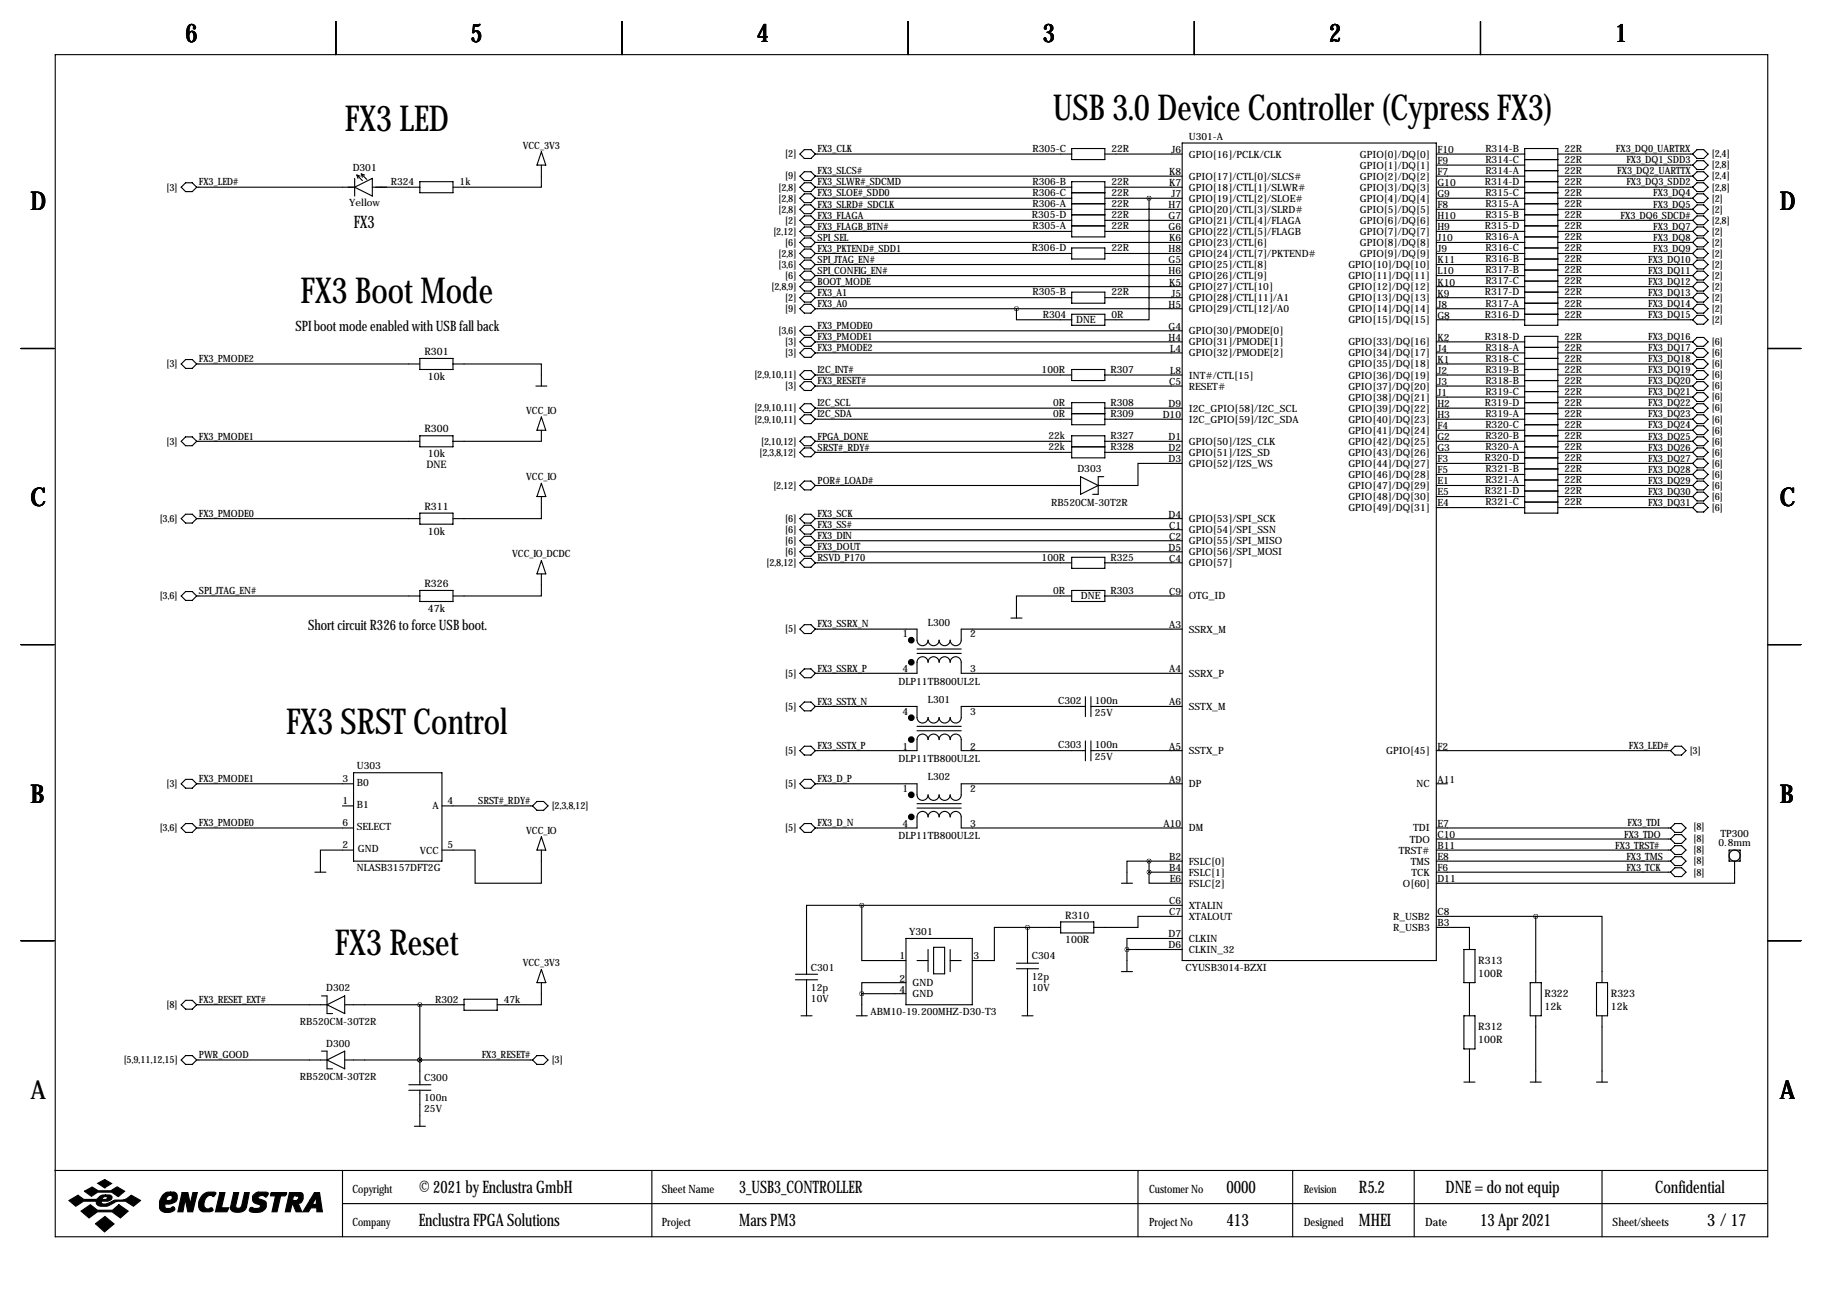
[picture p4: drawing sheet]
<svg xmlns="http://www.w3.org/2000/svg" width="419mm" height="297mm" viewBox="0 0 419 297" stroke-linecap="round" stroke-linejoin="round" font-family="sans-serif">
<g fill="none" stroke="#000" stroke-width=".25">
<path d="M12.7 12.6h393.7v271.7h-393.7zM77.2 4.9v7.7M143 4.9v7.7M208.8 4.9v7.7M274.6 4.9v7.7M340.4 4.9v7.7M83.1 40l1.2 1.3M83.1 40l.7 .2M83.1 40l.2 .8M124.5 38v5h-20.4M124.5 34.9l1 3.1h-2.1zM184.9 34.4h1.5l1.1 1-1.1 1h-1.5l-1-1z"/>
<path d="M184.9 39.5h1.5l1.1 1-1.1 1h-1.5l-1-1zM187.5 35.4h58.9M246.4 34.1h7.6v2.6h-7.6zM254 35.4h17.8M271.8 32.9h58.4v187.9h-58.4zM330.2 35.4h20.3M330.2 38h20.3M350.5 34.1h7.6v40.7h-7.6zM350.5 36.7h7.6M350.5 39.2h7.6M358.1 35.4h31M358.1 38h31"/>
<path d="M389.1 35.4l1-1h1.6l1 1-1 1h-1.6zM390.1 36.9h1.6l1 1.1-1 1h-1.6l-1-1zM390.1 39.5h1.6l1 1-1 1h-1.6l-1-1zM42.7 42h1.5l1 1-1 1.1h-1.5l-1-1.1zM45.2 43h36.3M81.5 43l4.1-2v4.1zM81.5 41v4.1M82 40.2l.3 .8M82 40.2l1.3 1.3M82 40.2l.8 .3M85.6 43h10.9M96.5 41.8h7.6v2.5h-7.6z"/>
<path d="M184.9 42h1.5l1.1 1-1.1 1.1h-1.5l-1-1.1zM184.9 44.6h1.5l1.1 1-1.1 1h-1.5l-1-1zM184.9 47.1h1.5l1.1 1-1.1 1h-1.5l-1-1zM184.9 49.6h1.5l1.1 1.1-1.1 1h-1.5l-1-1zM184.9 52.2h1.5l1.1 1-1.1 1h-1.5l-1-1zM184.9 57.3h1.5l1.1 1-1.1 1h-1.5l-1-1zM184.9 54.7h1.5l1.1 1-1.1 1.1h-1.5l-1-1.1zM184.9 59.8h1.5l1.1 1-1.1 1h-1.5l-1-1zM187.5 40.5h84.3M187.5 43h58.9M187.5 45.6h58.9M187.5 48.1h58.9"/>
<path d="M187.5 50.7h58.9M187.5 53.2h58.9M187.5 55.7h84.3M187.5 58.3h58.9M246.4 41.8h7.6v12.7h-7.6zM246.4 57h7.6v2.5h-7.6zM246.4 44.3h7.6M246.4 51.9h7.6M246.4 46.8h7.6M246.4 49.4h7.6M254 43h17.8M254 45.6h17.8"/>
<path d="M254 48.1h17.8M254 50.7h17.8M254 53.2h17.8M254 58.3h17.8M264.2 45.6v27.9h-10.2M330.2 40.5h20.3M330.2 43h20.3M330.2 45.6h20.3M330.2 48.1h20.3M330.2 50.7h20.3M330.2 53.2h20.3M330.2 55.7h20.3"/>
<path d="M330.2 58.3h20.3M350.5 41.8h7.6M350.5 44.3h7.6M350.5 54.5h7.6M350.5 57h7.6M350.5 59.5h7.6M350.5 51.9h7.6M350.5 46.8h7.6M350.5 49.4h7.6M358.1 40.5h31M358.1 43h31M358.1 45.6h31"/>
<path d="M358.1 48.1h31M358.1 50.7h31M358.1 53.2h31M358.1 55.7h31M358.1 58.3h31M389.1 43l1-1h1.6l1 1-1 1.1h-1.6zM389.1 45.6l1-1h1.6l1 1-1 1h-1.6zM389.1 48.1l1-1h1.6l1 1-1 1h-1.6zM389.1 50.7l1-1.1h1.6l1 1.1-1 1h-1.6zM389.1 53.2l1-1h1.6l1 1-1 1h-1.6zM389.1 58.3l1-1h1.6l1 1-1 1h-1.6zM390.1 54.7h1.6l1 1-1 1.1h-1.6l-1-1.1z"/>
<path d="M390.1 59.8h1.6l1 1-1 1h-1.6l-1-1zM184.9 62.3h1.5l1.1 1.1-1.1 1h-1.5l-1-1zM184.9 64.9h1.5l1.1 1-1.1 1h-1.5l-1-1zM184.9 67.4h1.5l1.1 1-1.1 1.1h-1.5l-1-1.1zM184.9 70h1.5l1.1 1-1.1 1h-1.5l-1-1zM184.9 77.6h1.5l1.1 1-1.1 1h-1.5l-1-1zM184.9 75h1.5l1.1 1.1-1.1 1h-1.5l-1-1zM187.5 60.8h84.3M187.5 63.4h84.3M187.5 65.9h84.3M187.5 68.4h58.9M187.5 71h84.3"/>
<path d="M187.5 76.1h84.3M187.5 78.6h84.3M233.7 71v2.5h12.7M246.4 67.2h7.6v2.5h-7.6zM246.4 72.2h7.6v2.6h-7.6zM254 68.4h17.8M330.2 60.8h20.3M330.2 63.4h20.3M330.2 65.9h20.3M330.2 68.4h20.3M330.2 71h20.3M330.2 78.6h20.3"/>
<path d="M330.2 73.5h20.3M350.5 72.2h7.6M350.5 77.3h7.6v40.7h-7.6zM350.5 79.9h7.6M350.5 62.1h7.6M350.5 69.7h7.6M350.5 64.6h7.6M350.5 67.2h7.6M358.1 60.8h31M358.1 63.4h31M358.1 65.9h31M358.1 68.4h31"/>
<path d="M358.1 71h31M358.1 78.6h31M358.1 73.5h31M389.1 78.6l1-1h1.6l1 1-1 1h-1.6zM390.1 62.3h1.6l1 1.1-1 1h-1.6l-1-1zM390.1 64.9h1.6l1 1-1 1h-1.6l-1-1zM390.1 67.4h1.6l1 1-1 1.1h-1.6l-1-1.1zM390.1 70h1.6l1 1-1 1h-1.6l-1-1zM390.1 72.5h1.6l1 1-1 1h-1.6l-1-1zM4.8 80.1h7.6M42.7 82.7h1.5l1 1-1 1h-1.5l-1-1zM45.2 83.7h51.3"/>
<path d="M96.5 82.4h7.6v2.5h-7.6zM104.1 83.7h20.4v5.1M123.2 88.8h2.5M124.5 98.9v2.6h-20.4M124.5 95.9l1 3h-2.1zM184.9 80.1h1.5l1.1 1-1.1 1.1h-1.5l-1-1.1zM184.9 92.8h1.5l1.1 1-1.1 1.1h-1.5l-1-1.1zM184.9 95.4h1.5l1.1 1-1.1 1h-1.5l-1-1zM184.9 85.2h1.5l1.1 1-1.1 1h-1.5l-1-1zM184.9 87.7h1.5l1.1 1.1-1.1 1h-1.5l-1-1zM187.5 81.1h84.3M187.5 86.2h58.9"/>
<path d="M187.5 88.8h84.3M187.5 93.8h58.9M187.5 96.4h58.9M246.4 84.9h7.6v2.6h-7.6zM246.4 92.6h7.6v5h-7.6zM246.4 95.1h7.6M254 86.2h17.8M254 93.8h17.8M254 96.4h17.8M330.2 81.1h20.3M330.2 86.2h20.3M330.2 88.8h20.3"/>
<path d="M330.2 93.8h20.3M330.2 96.4h20.3M330.2 83.7h20.3M330.2 91.3h20.3M330.2 98.9h20.3M350.5 92.6h7.6M350.5 95.1h7.6M350.5 97.6h7.6M350.5 84.9h7.6M350.5 87.5h7.6M350.5 82.4h7.6M350.5 90h7.6"/>
<path d="M358.1 81.1h31M358.1 86.2h31M358.1 88.8h31M358.1 93.8h31M358.1 96.4h31M358.1 83.7h31M358.1 91.3h31M358.1 98.9h31M389.1 81.1l1-1h1.6l1 1-1 1.1h-1.6zM389.1 93.8l1-1h1.6l1 1-1 1.1h-1.6zM389.1 96.4l1-1h1.6l1 1-1 1h-1.6zM389.1 86.2l1-1h1.6l1 1-1 1h-1.6z"/>
<path d="M389.1 83.7l1-1h1.6l1 1-1 1h-1.6zM390.1 87.7h1.6l1 1.1-1 1h-1.6l-1-1zM390.1 90.3h1.6l1 1-1 1h-1.6l-1-1zM390.1 97.9h1.6l1 1-1 1h-1.6l-1-1zM406.4 80.1h7.6M42.7 118.2h1.5l1 1-1 1.1h-1.5l-1-1.1zM42.7 100.4h1.5l1 1.1-1 1h-1.5l-1-1zM45.2 101.5h51.3M45.2 119.2h51.3M96.5 100.2h7.6v2.5h-7.6zM96.5 118h7.6v2.5h-7.6zM124.5 114.2v5h-20.4"/>
<path d="M124.5 111.1l1 3.1h-2.1zM184.9 118.2h1.5l1.1 1-1.1 1.1h-1.5l-1-1.1zM184.9 100.4h1.5l1.1 1.1-1.1 1h-1.5l-1-1zM184.9 103h1.5l1.1 1-1.1 1h-1.5l-1-1zM184.9 110.6h1.5l1.1 1-1.1 1h-1.5l-1-1zM187.5 101.5h58.9M187.5 104h58.9M187.5 119.2h84.3M187.5 111.6h60.9M246.4 100.2h7.6v5.1h-7.6zM246.4 102.7h7.6M248.4 109.6l4.1 2-4.1 2.1z"/>
<path d="M253.7 109.6h-1.2v4.1h-1.3M254 101.5h17.8M254 104h17.8M271.8 106.5h-10.2v5.1h-9.1M330.2 101.5h20.3M330.2 104h20.3M330.2 106.5h20.3M330.2 109.1h20.3M330.2 111.6h20.3M330.2 114.2h20.3M330.2 116.7h20.3M350.5 100.2h7.6"/>
<path d="M350.5 102.7h7.6M350.5 105.3h7.6M350.5 107.8h7.6M350.5 110.3h7.6M350.5 112.9h7.6M350.5 115.4h7.6M358.1 101.5h31M358.1 104h31M358.1 106.5h31M358.1 109.1h31M358.1 111.6h31M358.1 114.2h31"/>
<path d="M358.1 116.7h31M389.1 101.5l1-1.1h1.6l1 1.1-1 1h-1.6zM390.1 103h1.6l1 1-1 1h-1.6l-1-1zM390.1 105.5h1.6l1 1-1 1.1h-1.6l-1-1.1zM390.1 108.1h1.6l1 1-1 1h-1.6l-1-1zM390.1 110.6h1.6l1 1-1 1h-1.6l-1-1zM390.1 113.1h1.6l1 1.1-1 1h-1.6l-1-1zM390.1 115.7h1.6l1 1-1 1h-1.6l-1-1zM42.7 136h1.5l1 1-1 1h-1.5l-1-1zM45.2 137h51.3M96.5 135.7h7.6v2.6h-7.6zM124.5 131.9v5.1h-20.4"/>
<path d="M124.5 128.9l1 3h-2.1zM184.9 125.8h1.5l1.1 1.1-1.1 1h-1.5l-1-1zM184.9 123.3h1.5l1.1 1-1.1 1h-1.5l-1-1zM184.9 120.8h1.5l1.1 1-1.1 1h-1.5l-1-1zM184.9 128.4h1.5l1.1 1-1.1 1h-1.5l-1-1zM187.5 121.8h84.3M187.5 124.3h84.3M187.5 126.9h84.3M187.5 129.4h58.9M246.4 137h-12.7v5.1M246.4 128.1h7.6v2.6h-7.6zM246.4 135.7h7.6v2.6h-7.6z"/>
<path d="M254 129.4h17.8M254 137h17.8M4.8 148.2h7.6M184.9 143.6h1.5l1.1 1-1.1 1.1h-1.5l-1-1.1zM184.9 153.8h1.5l1.1 1-1.1 1h-1.5l-1-1zM187.5 144.6h23.3v2.6a1.27 1.27 0 0 0 1.3 1.2 1.27 1.27 0 0 0 1.3-1.2 1.27 1.27 0 0 0 1.2 1.2 1.27 1.27 0 0 0 1.3-1.2 1.27 1.27 0 0 0 1.3 1.2 1.27 1.27 0 0 0 1.2-1.2 1.27 1.27 0 0 0 1.3 1.2 1.27 1.27 0 0 0 1.3-1.2v-2.6h50.8M187.5 154.8h23.3v-2.5a1.27 1.27 0 0 1 1.3-1.3 1.27 1.27 0 0 1 1.3 1.3 1.27 1.27 0 0 1 1.2-1.3 1.27 1.27 0 0 1 1.3 1.3 1.27 1.27 0 0 1 1.3-1.3 1.27 1.27 0 0 1 1.2 1.3 1.27 1.27 0 0 1 1.3-1.3 1.27 1.27 0 0 1 1.3 1.3v2.5h50.8M210.8 150.2h10.2M210.8 149.2h10.2M232.4 142.1h2.5M406.4 148.2h7.6M81.3 177.7h20.3v20.3h-20.3z"/>
<path d="M184.9 179.2h1.5l1.1 1-1.1 1h-1.5l-1-1zM184.9 161.4h1.5l1.1 1-1.1 1h-1.5l-1-1zM184.9 171.6h1.5l1.1 1-1.1 1h-1.5l-1-1zM187.5 162.4h23.3v2.6a1.27 1.27 0 0 0 1.3 1.2 1.27 1.27 0 0 0 1.3-1.2 1.27 1.27 0 0 0 1.2 1.2 1.27 1.27 0 0 0 1.3-1.2 1.27 1.27 0 0 0 1.3 1.2 1.27 1.27 0 0 0 1.2-1.2 1.27 1.27 0 0 0 1.3 1.2 1.27 1.27 0 0 0 1.3-1.2v-2.6h28.5M187.5 172.6h23.3v-2.6a1.27 1.27 0 0 1 1.3-1.2 1.27 1.27 0 0 1 1.3 1.2 1.27 1.27 0 0 1 1.2-1.2 1.27 1.27 0 0 1 1.3 1.2 1.27 1.27 0 0 1 1.3-1.2 1.27 1.27 0 0 1 1.2 1.2 1.27 1.27 0 0 1 1.3-1.2 1.27 1.27 0 0 1 1.3 1.2v2.6h28.5M210.8 168h10.2M210.8 167h10.2M249.5 160.2v4.6M249.5 170.3v4.6M250.8 162.4h21M250.8 172.6h21M250.8 160.2v4.6"/>
<path d="M250.8 170.3v4.6M330.2 172.6h53.8M384 172.6l1.1-1h1.5l1 1-1 1h-1.5zM41.7 180.2l1-1h1.5l1 1-1 1h-1.5zM42.7 189.3h1.5l1 1.1-1 1h-1.5l-1-1zM45.2 180.2h36.1M45.2 190.4h36.1M78.7 185.3h2.6M81.3 195.4h-7.6v5.1M101.6 195.4h7.6v7.7h15.3v-7.7M101.6 185.3h20.8M123.4 184.3h1.6l1 1-1 1h-1.6l-1-1z"/>
<path d="M124.5 192.4l1 3h-2.1zM184.9 189.3h1.5l1.1 1.1-1.1 1h-1.5l-1-1zM187.5 180.2h23.3v2.5a1.27 1.27 0 0 0 1.3 1.3 1.27 1.27 0 0 0 1.3-1.3 1.27 1.27 0 0 0 1.2 1.3 1.27 1.27 0 0 0 1.3-1.3 1.27 1.27 0 0 0 1.3 1.3 1.27 1.27 0 0 0 1.2-1.3 1.27 1.27 0 0 0 1.3 1.3 1.27 1.27 0 0 0 1.3-1.3v-2.5h50.8M187.5 190.4h23.3v-2.6a1.27 1.27 0 0 1 1.3-1.3 1.27 1.27 0 0 1 1.3 1.3 1.27 1.27 0 0 1 1.2-1.3 1.27 1.27 0 0 1 1.3 1.3 1.27 1.27 0 0 1 1.3-1.3 1.27 1.27 0 0 1 1.2 1.3 1.27 1.27 0 0 1 1.3-1.3 1.27 1.27 0 0 1 1.3 1.3v2.6h50.8M210.8 185.8h10.2M210.8 184.8h10.2M264.2 198h-5.1v5.1M264.2 198h7.6M264.2 198v2.5M330.2 180.2h2.5M330.2 190.4h53.8M330.2 198h53.8"/>
<path d="M330.2 192.9h53.8M330.2 195.4h53.8M384 192.9l1.1-1h1.5l1 1-1 1h-1.5zM385.1 189.3h1.5l1 1.1-1 1h-1.5l-1.1-1zM385.1 194.4h1.5l1 1-1 1.1h-1.5l-1.1-1.1zM385.1 197h1.5l1 1-1 1h-1.5l-1.1-1zM385.1 199.5h1.5l1 1-1 1h-1.5l-1.1-1zM397.5 195.4h2.5v2.6h-2.5zM398.8 198v5.1h-68.6M4.8 216.3h7.6M72.4 200.5h2.5M198.1 208.1h-12.7v15.9"/>
<path d="M198.1 208.1v12.7h10.2M198.1 208.1h73.7M208.3 215.8h15.2v15.2h-15.2zM213.4 218.3v5.1M214.6 217.8h2.6v6.1h-2.6zM218.4 218.3v5.1M236.2 213.2h-7.6v7.6h-5.1M236.2 213.2h7.6M236.2 213.2v8.2M243.8 211.9h7.7v2.6h-7.7zM257.8 203.1h2.5M259.1 218.3h12.7"/>
<path d="M259.1 218.3v5.1M264.2 200.5v2.6h7.6M264.2 200.5h7.6M271.8 215.8h-12.7v2.5M271.8 210.7h-10.2v2.5h-10.1M330.2 213.2h7.6v5.1M330.2 200.5h53.8M330.2 210.7h22.9M336.5 218.3h2.6v7.6h-2.6zM353.1 210.7h15.2v15.2M353.1 210.7v15.2M406.4 216.3h7.6"/>
<path d="M42.7 230h1.5l1 1-1 1h-1.5l-1-1zM45.2 231h30M73.9 229h1.3v4h1.3M75.2 231l4-2v4zM79.2 231h27.5M96.5 231v18.4M106.7 229.7h7.6v2.6h-7.6zM124.5 225.9v5.1h-10.2M124.5 222.9l1 3h-2.1zM182.9 224h5.1M182.9 225.3h5.1M184.1 233.5h2.6"/>
<path d="M185.4 225.3v8.2M196.8 233.5h2.6M198.1 228.5h10.2M198.1 228.5v5M208.3 225.9h-10.2v2.6M210.8 220.8h2.6M218.4 220.8h2.6M233.7 221.4h5.1M233.7 222.7h5.1M234.9 233.5h2.6M236.2 222.7v10.8M257.8 223.4h2.5"/>
<path d="M336.5 233.5h2.6v7.7h-2.6zM337.8 225.9v7.6M351.8 225.9h2.5v7.6h-2.5zM353.1 233.5v15.3M367 225.9h2.6v7.6h-2.6zM368.3 233.5v15.3M42.7 242.7h1.5l1 1-1 1h-1.5l-1-1zM45.2 243.7h30M73.9 241.7h1.3v4h1.3M75.2 243.7l4-2v4zM79.2 243.7h43.2M94 249.4h5.1"/>
<path d="M94 250.7h5.1M95.2 258.9h2.6M96.5 243.7h.1M96.5 250.7v8.2M122.4 243.7l1-1h1.6l1 1-1 1h-1.6zM336.5 248.8h2.6M337.8 241.2v7.6M351.8 248.8h2.5M367 248.8h2.6M12.6 269.1h393.7M78.7 269.1v15.2M78.7 276.7h327.6"/>
<path d="M149.9 269.1v15.2M261.6 269.1v15.2M297.2 269.1v15.2M325.1 269.1v15.2M368.3 269.1v15.2"/>
<circle cx="398.8" cy="196.7" r="1.27"/>
</g>
<g fill="#000" stroke="#000" stroke-width=".25">
<path d="M15.8 276l2.1-1.2 1.4 1h2.8l.3-.2a1.77 1.77 0 0 1 1.9-.9v.4l-.6 .2-.2 .5h.9l.3-.6-.4-.1v-.4h.9a.59 .59 0 0 1 .6 .7l-.2 .4-.8 .4h-1.4l-.1 .1 .1 .4a3.2 3.2 0 0 0 2.7-.7l.3-.1a4 4 0 0 0 3.8-1.1l2.1 1.2-1.6 1.3a4 4 0 0 0-5.5-.2 2.66 2.66 0 0 1-2.9-.2l-.1-.7h-3l-1.8 1.1zM19.4 273.9l1.8-1 1.4 .9h2.9l1.4-.9 1.8 1-1.5 1.2-1.5-1h-3.2l-1.5 .9zM22.5 272l1.6-.8 1.6 .9-1.6 1zM18.6 278.4l2.2-1.4 1.6 1.2h3.5l1.4-1.2 2.2 1.4-1.8 1.6-1.9-1.4h-3.4l-1.9 1.4zM37.4 274.7a1.75 1.75 0 0 1 1.8-.6v.7a.82 .82 0 0 0-.8 1.2h.6a.6 .6 0 0 0 .6-.5 .6 .6 0 0 0-.4-.7v-.7h.8l.5 .3a1.61 1.61 0 0 1 0 1.7 1.61 1.61 0 0 1-1.5 .7h-1v.9l.2 .1h.9l.7-.4 .4 .4a1.06 1.06 0 0 1-1.3 1 1.82 1.82 0 0 1-2.2-1.1 3.5 3.5 0 0 1 .7-3zM41.9 274.2h1.3l.5 2.6 .6-2.6h1.1l-1.1 4.4h-1.1l-.6-2.9-.5 2.9h-1.2zM46.7 274.6a2.78 2.78 0 0 1 2.9-.4l-.4 .9a1.32 1.32 0 0 0-2.1 .8l-.2 .8a.98 .98 0 0 0 1.1 1.2 .55 .55 0 0 1 .6-.2 .55 .55 0 0 1 .4 .6l-.7 .3-1.8-.1a1.79 1.79 0 0 1-.8-2.3zM50.5 274.2h1.2l-.8 3.5h1.7l-.4 .9h-2.7zM53.7 274.2h1.2l-.7 3.1a.73 .73 0 0 0 .7 .5 .73 .73 0 0 0 .7-.6l.6-3h1.1l-.7 3.4a2.28 2.28 0 0 1-3.6 .4v-.4zM58.3 274.7l.8-.6h2.1l.5 .2v.2l-.6 .7a.96 .96 0 0 0-1-.4 .96 .96 0 0 0-.8 .6l1.7 .8a1.71 1.71 0 0 1-.1 1.8 1.71 1.71 0 0 1-1.7 .8l-1.4-.2a.51 .51 0 0 1-.4-.7 .51 .51 0 0 1 .8-.2l1 .1a.52 .52 0 0 0 .6-.2 .52 .52 0 0 0-.2-.7 1.39 1.39 0 0 1-1.4-.6 1.39 1.39 0 0 1 .1-1.6zM62.2 274.4l.2-.2h3.5l-.1 .4-.3 .3h-1l-.8 3.7h-1.2l.8-3.7h-1.1zM66.5 274.2h1.7v.7h-.7l-.2 1.1h.9l.3-.3a.44 .44 0 0 0 .1-.5 .44 .44 0 0 0-.4-.3v-.7h1l.3 .2 .2 .3v.9a1.03 1.03 0 0 1-1.2 1l.9 2h-1.3l-.8-1.8h-.1l-.5 1.8h-1.1z"/>
<path d="M72.3 274.2h1.2l.6 4.4h-1.3v-.9h-1.3l-.6 .9h-1.3l1.7-2.7h1l-.4 .8 .2 .2h.4l.2-.2v-1.5l-.4 .7h-1zM21.9 281.3l2.2-1.6 2.1 1.7-2.2 1.8z"/>
</g>
<g fill="none" stroke="#000" stroke-width=".71">
<circle cx="209.5" cy="152.3" r=".41"/>
<circle cx="209.5" cy="147.2" r=".41"/>
<circle cx="209.5" cy="170" r=".41"/>
<circle cx="209.5" cy="165" r=".41"/>
<circle cx="209.5" cy="187.8" r=".41"/>
<circle cx="209.5" cy="182.7" r=".41"/>
</g>
<path d="M96.5 243.7a.05 .05 0 0 0 .1 0 .05 .05 0 0 0-.1 0zM264.1 200.5a.05 .05 0 0 0 .1 0 .05 .05 0 0 0-.1 0zM353 210.7a.05 .05 0 0 0 .1 0 .05 .05 0 0 0-.1 0zM198.1 208.1a.05 .05 0 0 0 .1 0 .05 .05 0 0 0-.1 0zM96.5 243.7a.05 .05 0 0 0 .1 0 .05 .05 0 0 0-.1 0zM233.6 71a.05 .05 0 0 0 .1 0 .05 .05 0 0 0-.1 0zM96.5 231a.05 .05 0 0 0 .1 0 .05 .05 0 0 0-.1 0zM198.1 228.5a.05 .05 0 0 0 .1 0 .05 .05 0 0 0-.1 0zM236.2 213.2a.05 .05 0 0 0 .1 0 .05 .05 0 0 0-.1 0zM264.1 45.6a.05 .05 0 0 0 .1 0 .05 .05 0 0 0-.1 0zM259 218.3a.05 .05 0 0 0 .1 0 .05 .05 0 0 0-.1 0zM264.1 198a.05 .05 0 0 0 .1 0 .05 .05 0 0 0-.1 0z" fill="#000" stroke="#000" stroke-width="1"/>
<g font-size="8.2">
<text x="242" y="27.5">USB 3.0 Device Controller (Cypress FX3)</text>
<text x="79.2" y="30.1">FX3 LED</text>
<text x="69.1" y="69.7">FX3 Boot Mode</text>
<text x="65.8" y="168.8">FX3 SRST Control</text>
<text x="77" y="219.6">FX3 Reset</text>
</g>
<g font-size="5.9">
<text x="42.7" y="9.8">6</text>
<text x="108.2" y="9.8">5</text>
<text x="174" y="9.8">4</text>
<text x="239.8" y="9.8">3</text>
<text x="305.6" y="9.8">2</text>
<text x="371.3" y="9.8">1</text>
<text x="7" y="48.4">D</text>
<text x="409.2" y="48.4">D</text>
<text x="7" y="116.4">C</text>
<text x="409.2" y="116.4">C</text>
<text x="7" y="184.5">B</text>
<text x="409.2" y="184.5">B</text>
<text x="7" y="252.6">A</text>
<text x="409.2" y="252.6">A</text>
</g>
<g font-size="4">
<text x="81.3" y="52.5">FX3</text>
<text x="96.3" y="274.2">© 2021 by Enclustra GmbH</text>
<text x="169.9" y="274.2">3_USB3_CONTROLLER</text>
<text x="281.9" y="274.2">0000</text>
<text x="312.4" y="274.2">R5.2</text>
<text x="332.3" y="274.2">DNE = do not equip</text>
<text x="380.5" y="274.2">Confidential</text>
<text x="96.3" y="281.8">Enclustra FPGA Solutions</text>
<text x="169.9" y="281.8">Mars PM3</text>
<text x="281.9" y="281.8">413</text>
<text x="312.4" y="281.8">MHEI</text>
<text x="340.3" y="281.8">13 Apr 2021</text>
<text x="392.5" y="281.8">3 / 17</text>
</g>
<g font-size="3.3">
<text x="67.9" y="76.2">SPI boot mode enabled with USB fall back</text>
<text x="70.8" y="144.8">Short circuit R326 to force USB boot.</text>
</g>
<g font-size="2.6">
<text x="81" y="274.2">Copyright</text>
<text x="152.1" y="274.2">Sheet Name</text>
<text x="264.2" y="274.2">Customer No</text>
<text x="299.7" y="274.2">Revision</text>
<text x="81" y="281.8">Company</text>
<text x="152.1" y="281.8">Project</text>
<text x="264.2" y="281.8">Project No</text>
<text x="299.7" y="281.8">Designed</text>
<text x="327.7" y="281.8">Date</text>
<text x="370.7" y="281.8">Sheet/sheets</text>
</g>
<g font-size="2.4">
<text x="97.6" y="81.6">R301</text>
<text x="98.4" y="87.4">10k</text>
<text x="97.6" y="99.4">R300</text>
<text x="98" y="107.7">DNE</text>
<text x="98.4" y="105.2">10k</text>
<text x="97.6" y="117.2">R311</text>
<text x="98.4" y="122.9">10k</text>
<text x="97.6" y="135">R326</text>
<text x="98.4" y="140.7">47k</text>
<text x="244.9" y="211.2">R310</text>
<text x="244.9" y="216.9">100R</text>
<text x="339.9" y="221.6">R313</text>
<text x="339.9" y="224.5">100R</text>
<text x="355.1" y="229.2">R322</text>
<text x="355.1" y="232.2">12k</text>
<text x="370.3" y="229.2">R323</text>
<text x="370.3" y="232.2">12k</text>
<text x="339.9" y="236.8">R312</text>
<text x="339.9" y="239.8">100R</text>
</g>
<g font-size="2.3">
<text x="120.2" y="34.1">VCC_3V3</text>
<text x="188" y="35">FX3_CLK</text>
<text x="237.3" y="34.9">R305-C</text>
<text x="255.5" y="34.9">22R</text>
<text x="269.3" y="35.2">J6</text>
<text x="273.3" y="32.1">U301-A</text>
<text x="330.5" y="35.2">F10</text>
<text x="341.5" y="34.9">R314-B</text>
<text x="359.7" y="34.9">22R</text>
<text x="371.5" y="35">FX3_DQ0_UARTRX</text>
<text x="81.1" y="39.2">D301</text>
<text x="180.5" y="36.2">[2]</text>
<text x="180.5" y="41.3">[9]</text>
<text x="188" y="40.1">FX3_SLCS#</text>
<text x="268.8" y="40.2">K8</text>
<text x="273.3" y="36.2">GPIO[16]/PCLK/CLK</text>
<text x="273.3" y="41.3">GPIO[17]/CTL[0]/SLCS#</text>
<text x="312.6" y="36.2">GPIO[0]/DQ[0]</text>
<text x="312.6" y="38.8">GPIO[1]/DQ[1]</text>
<text x="312.6" y="41.3">GPIO[2]/DQ[2]</text>
<text x="330.5" y="37.7">F9</text>
<text x="330.5" y="40.2">F7</text>
<text x="341.5" y="37.5">R314-C</text>
<text x="341.5" y="40">R314-A</text>
<text x="359.7" y="37.5">22R</text>
<text x="359.7" y="40">22R</text>
<text x="371.8" y="40.1">FX3_DQ2_UARTTX</text>
<text x="373.9" y="37.6">FX3_DQ1_SDD3</text>
<text x="393.5" y="36.2">[2,4]</text>
<text x="393.5" y="38.7">[2,8]</text>
<text x="393.5" y="41.3">[2,4]</text>
<text x="38.3" y="43.8">[3]</text>
<text x="45.7" y="42.6">FX3_LED#</text>
<text x="80.3" y="47.4">Yellow</text>
<text x="89.9" y="42.5">R324</text>
<text x="105.7" y="42.5">1k</text>
<text x="179" y="43.8">[2,8]</text>
<text x="179" y="46.3">[2,8]</text>
<text x="188" y="42.6">FX3_SLWR#_SDCMD</text>
<text x="188" y="45.2">FX3_SLOE#_SDD0</text>
<text x="188" y="47.7">FX3_SLRD#_SDCLK</text>
<text x="237.3" y="47.6">R306-A</text>
<text x="237.3" y="42.5">R306-B</text>
<text x="237.3" y="45.1">R306-C</text>
<text x="255.5" y="47.6">22R</text>
<text x="255.5" y="42.5">22R</text>
<text x="255.5" y="45.1">22R</text>
<text x="268.6" y="47.9">H7</text>
<text x="268.8" y="42.8">K7</text>
<text x="269.3" y="45.3">J7</text>
<text x="273.3" y="43.8">GPIO[18]/CTL[1]/SLWR#</text>
<text x="273.3" y="46.4">GPIO[19]/CTL[2]/SLOE#</text>
<text x="312.6" y="43.8">GPIO[3]/DQ[3]</text>
<text x="312.6" y="46.4">GPIO[4]/DQ[4]</text>
<text x="330.5" y="42.8">G10</text>
<text x="330.5" y="45.3">G9</text>
<text x="330.5" y="47.9">F8</text>
<text x="341.4" y="42.5">R314-D</text>
<text x="341.5" y="47.6">R315-A</text>
<text x="341.5" y="45.1">R315-C</text>
<text x="359.7" y="42.5">22R</text>
<text x="359.7" y="47.6">22R</text>
<text x="359.7" y="45.1">22R</text>
<text x="373.9" y="42.6">FX3_DQ3_SDD2</text>
<text x="380.1" y="45.2">FX3_DQ4</text>
<text x="380.1" y="47.7">FX3_DQ5</text>
<text x="393.5" y="43.8">[2,8]</text>
<text x="393.5" y="46.3">[2]</text>
<text x="177.8" y="54">[2,12]</text>
<text x="179" y="48.9">[2,8]</text>
<text x="180.5" y="51.4">[2]</text>
<text x="188" y="50.3">FX3_FLAGA</text>
<text x="188" y="52.8">FX3_FLAGB_BTN#</text>
<text x="237.2" y="50.2">R305-D</text>
<text x="237.3" y="52.7">R305-A</text>
<text x="255.5" y="52.7">22R</text>
<text x="255.5" y="50.2">22R</text>
<text x="268.6" y="50.4">G7</text>
<text x="268.6" y="52.9">G6</text>
<text x="273.3" y="48.9">GPIO[20]/CTL[3]/SLRD#</text>
<text x="273.3" y="51.5">GPIO[21]/CTL[4]/FLAGA</text>
<text x="312.6" y="48.9">GPIO[5]/DQ[5]</text>
<text x="312.6" y="51.5">GPIO[6]/DQ[6]</text>
<text x="330.5" y="50.4">H10</text>
<text x="330.5" y="52.9">H9</text>
<text x="341.4" y="52.7">R315-D</text>
<text x="341.5" y="50.2">R315-B</text>
<text x="359.7" y="52.7">22R</text>
<text x="359.7" y="50.2">22R</text>
<text x="372.6" y="50.3">FX3_DQ6_SDCD#</text>
<text x="380.1" y="52.8">FX3_DQ7</text>
<text x="393.5" y="48.9">[2]</text>
<text x="393.5" y="51.4">[2,8]</text>
<text x="393.5" y="54">[2]</text>
<text x="179" y="59">[2,8]</text>
<text x="180.5" y="56.5">[6]</text>
<text x="188" y="57.9">FX3_PKTEND#_SDD1</text>
<text x="188" y="55.3">SPI_SEL</text>
<text x="237.2" y="57.8">R306-D</text>
<text x="255.5" y="57.8">22R</text>
<text x="268.6" y="58">H8</text>
<text x="268.8" y="55.5">K6</text>
<text x="273.3" y="54">GPIO[22]/CTL[5]/FLAGB</text>
<text x="273.3" y="56.5">GPIO[23]/CTL[6]</text>
<text x="273.3" y="59.1">GPIO[24]/CTL[7]/PKTEND#</text>
<text x="312.6" y="54">GPIO[7]/DQ[7]</text>
<text x="312.6" y="56.5">GPIO[8]/DQ[8]</text>
<text x="312.6" y="59.1">GPIO[9]/DQ[9]</text>
<text x="330.5" y="55.5">J10</text>
<text x="330.5" y="58">J9</text>
<text x="341.5" y="55.2">R316-A</text>
<text x="341.5" y="57.8">R316-C</text>
<text x="359.7" y="55.2">22R</text>
<text x="359.7" y="57.8">22R</text>
<text x="380.1" y="55.3">FX3_DQ8</text>
<text x="380.1" y="57.9">FX3_DQ9</text>
<text x="393.5" y="56.5">[2]</text>
<text x="393.5" y="59">[2]</text>
<text x="179" y="61.6">[3,6]</text>
<text x="180.5" y="64.1">[6]</text>
<text x="188" y="60.4">SPI_JTAG_EN#</text>
<text x="188" y="63">SPI_CONFIG_EN#</text>
<text x="188" y="65.5">BOOT_MODE</text>
<text x="268.6" y="60.6">G5</text>
<text x="268.6" y="63.1">H6</text>
<text x="268.8" y="65.6">K5</text>
<text x="273.3" y="61.6">GPIO[25]/CTL[8]</text>
<text x="273.3" y="64.2">GPIO[26]/CTL[9]</text>
<text x="310" y="61.6">GPIO[10]/DQ[10]</text>
<text x="310" y="64.2">GPIO[11]/DQ[11]</text>
<text x="330.5" y="60.6">K11</text>
<text x="330.5" y="63.1">L10</text>
<text x="330.5" y="65.6">K10</text>
<text x="341.5" y="60.3">R316-B</text>
<text x="341.5" y="62.9">R317-B</text>
<text x="341.5" y="65.4">R317-C</text>
<text x="359.7" y="60.3">22R</text>
<text x="359.7" y="62.9">22R</text>
<text x="359.7" y="65.4">22R</text>
<text x="378.9" y="60.4">FX3_DQ10</text>
<text x="378.9" y="63">FX3_DQ11</text>
<text x="378.9" y="65.5">FX3_DQ12</text>
<text x="393.5" y="61.6">[2]</text>
<text x="393.5" y="64.1">[2]</text>
<text x="177.4" y="66.7">[2,8,9]</text>
<text x="180.5" y="71.7">[9]</text>
<text x="180.5" y="69.2">[2]</text>
<text x="188" y="70.6">FX3_A0</text>
<text x="188" y="68">FX3_A1</text>
<text x="237.3" y="67.9">R305-B</text>
<text x="255.5" y="67.9">22R</text>
<text x="268.6" y="70.7">H5</text>
<text x="269.3" y="68.2">J5</text>
<text x="273.3" y="66.7">GPIO[27]/CTL[10]</text>
<text x="273.3" y="69.2">GPIO[28]/CTL[11]/A1</text>
<text x="273.3" y="71.8">GPIO[29]/CTL[12]/A0</text>
<text x="310" y="66.7">GPIO[12]/DQ[12]</text>
<text x="310" y="69.2">GPIO[13]/DQ[13]</text>
<text x="310" y="71.8">GPIO[14]/DQ[14]</text>
<text x="330.5" y="68.2">K9</text>
<text x="330.5" y="70.7">J8</text>
<text x="341.4" y="67.9">R317-D</text>
<text x="341.5" y="70.5">R317-A</text>
<text x="359.7" y="70.5">22R</text>
<text x="359.7" y="67.9">22R</text>
<text x="378.9" y="68">FX3_DQ13</text>
<text x="378.9" y="70.6">FX3_DQ14</text>
<text x="393.5" y="66.7">[2]</text>
<text x="393.5" y="69.2">[2]</text>
<text x="393.5" y="71.7">[2]</text>
<text x="179" y="76.8">[3,6]</text>
<text x="188" y="75.7">FX3_PMODE0</text>
<text x="239.7" y="73">R304</text>
<text x="247.4" y="74.3">DNE</text>
<text x="255.5" y="73">0R</text>
<text x="268.6" y="75.8">G4</text>
<text x="273.3" y="76.9">GPIO[30]/PMODE[0]</text>
<text x="310" y="74.3">GPIO[15]/DQ[15]</text>
<text x="330.5" y="73.3">G8</text>
<text x="341.4" y="73">R316-D</text>
<text x="359.7" y="73">22R</text>
<text x="378.9" y="73.1">FX3_DQ15</text>
<text x="393.5" y="74.3">[2]</text>
<text x="45.7" y="83.3">FX3_PMODE2</text>
<text x="180.5" y="79.4">[3]</text>
<text x="180.5" y="81.9">[3]</text>
<text x="188" y="78.2">FX3_PMODE1</text>
<text x="188" y="80.7">FX3_PMODE2</text>
<text x="268.6" y="78.3">H4</text>
<text x="269" y="80.9">L4</text>
<text x="273.3" y="79.4">GPIO[31]/PMODE[1]</text>
<text x="273.3" y="81.9">GPIO[32]/PMODE[2]</text>
<text x="310" y="79.4">GPIO[33]/DQ[16]</text>
<text x="310" y="81.9">GPIO[34]/DQ[17]</text>
<text x="330.5" y="78.3">K2</text>
<text x="330.5" y="80.9">J4</text>
<text x="330.5" y="83.4">K1</text>
<text x="341.4" y="78.1">R318-D</text>
<text x="341.5" y="80.6">R318-A</text>
<text x="341.5" y="83.2">R318-C</text>
<text x="359.7" y="80.6">22R</text>
<text x="359.7" y="83.2">22R</text>
<text x="359.7" y="78.1">22R</text>
<text x="378.9" y="78.2">FX3_DQ16</text>
<text x="378.9" y="80.7">FX3_DQ17</text>
<text x="378.9" y="83.3">FX3_DQ18</text>
<text x="393.5" y="79.4">[6]</text>
<text x="393.5" y="81.9">[6]</text>
<text x="38.3" y="84.4">[3]</text>
<text x="173.4" y="87">[2,9,10,11]</text>
<text x="180.5" y="89.5">[3]</text>
<text x="188" y="85.8">I2C_INT#</text>
<text x="188" y="88.4">FX3_RESET#</text>
<text x="239.5" y="85.7">100R</text>
<text x="255.3" y="85.7">R307</text>
<text x="268.8" y="88.5">C5</text>
<text x="269" y="86">L8</text>
<text x="273.3" y="87">INT#/CTL[15]</text>
<text x="273.3" y="89.6">RESET#</text>
<text x="310" y="84.5">GPIO[35]/DQ[18]</text>
<text x="310" y="87">GPIO[36]/DQ[19]</text>
<text x="310" y="89.6">GPIO[37]/DQ[20]</text>
<text x="330.5" y="86">J2</text>
<text x="330.5" y="88.5">J3</text>
<text x="341.5" y="88.3">R318-B</text>
<text x="341.5" y="85.7">R319-B</text>
<text x="359.7" y="88.3">22R</text>
<text x="359.7" y="85.7">22R</text>
<text x="378.9" y="85.8">FX3_DQ19</text>
<text x="378.9" y="88.4">FX3_DQ20</text>
<text x="393.5" y="84.4">[6]</text>
<text x="393.5" y="87">[6]</text>
<text x="393.5" y="89.5">[6]</text>
<text x="121" y="95.1">VCC_IO</text>
<text x="173.4" y="94.6">[2,9,10,11]</text>
<text x="188" y="93.4">I2C_SCL</text>
<text x="188" y="96">I2C_SDA</text>
<text x="242.1" y="93.3">0R</text>
<text x="242.1" y="95.9">0R</text>
<text x="255.3" y="93.3">R308</text>
<text x="255.3" y="95.9">R309</text>
<text x="268.6" y="93.6">D9</text>
<text x="273.3" y="94.6">I2C_GPIO[58]/I2C_SCL</text>
<text x="310" y="92.1">GPIO[38]/DQ[21]</text>
<text x="310" y="94.6">GPIO[39]/DQ[22]</text>
<text x="330.5" y="91">J1</text>
<text x="330.5" y="93.6">H2</text>
<text x="341.4" y="93.3">R319-D</text>
<text x="341.5" y="95.9">R319-A</text>
<text x="341.5" y="90.8">R319-C</text>
<text x="359.7" y="93.3">22R</text>
<text x="359.7" y="95.9">22R</text>
<text x="359.7" y="90.8">22R</text>
<text x="378.9" y="90.9">FX3_DQ21</text>
<text x="378.9" y="93.4">FX3_DQ22</text>
<text x="378.9" y="96">FX3_DQ23</text>
<text x="393.5" y="92.1">[6]</text>
<text x="393.5" y="94.6">[6]</text>
<text x="45.7" y="101.1">FX3_PMODE1</text>
<text x="173.4" y="97.1">[2,9,10,11]</text>
<text x="188" y="101.1">FPGA_DONE</text>
<text x="241" y="101">22k</text>
<text x="255.3" y="101">R327</text>
<text x="267.3" y="96.1">D10</text>
<text x="268.6" y="101.2">D1</text>
<text x="273.3" y="97.2">I2C_GPIO[59]/I2C_SDA</text>
<text x="310" y="97.2">GPIO[40]/DQ[23]</text>
<text x="310" y="99.7">GPIO[41]/DQ[24]</text>
<text x="330.5" y="96.1">H3</text>
<text x="330.5" y="98.7">F4</text>
<text x="330.5" y="101.2">G2</text>
<text x="341.5" y="101">R320-B</text>
<text x="341.5" y="98.4">R320-C</text>
<text x="359.7" y="101">22R</text>
<text x="359.7" y="98.4">22R</text>
<text x="378.9" y="98.5">FX3_DQ24</text>
<text x="378.9" y="101.1">FX3_DQ25</text>
<text x="393.5" y="97.1">[6]</text>
<text x="393.5" y="99.7">[6]</text>
<text x="38.3" y="102.2">[3]</text>
<text x="174.6" y="104.8">[2,3,8,12]</text>
<text x="175" y="102.2">[2,10,12]</text>
<text x="188" y="103.6">SRST#_RDY#</text>
<text x="241" y="103.5">22k</text>
<text x="255.3" y="103.5">R328</text>
<text x="268.6" y="103.7">D2</text>
<text x="268.6" y="106.3">D3</text>
<text x="273.3" y="102.3">GPIO[50]/I2S_CLK</text>
<text x="273.3" y="104.8">GPIO[51]/I2S_SD</text>
<text x="273.3" y="107.3">GPIO[52]/I2S_WS</text>
<text x="310" y="102.3">GPIO[42]/DQ[25]</text>
<text x="310" y="104.8">GPIO[43]/DQ[26]</text>
<text x="310" y="107.3">GPIO[44]/DQ[27]</text>
<text x="330.5" y="103.7">G3</text>
<text x="330.5" y="106.3">F3</text>
<text x="341.4" y="106">R320-D</text>
<text x="341.5" y="103.5">R320-A</text>
<text x="359.7" y="103.5">22R</text>
<text x="359.7" y="106">22R</text>
<text x="378.9" y="103.6">FX3_DQ26</text>
<text x="378.9" y="106.1">FX3_DQ27</text>
<text x="393.5" y="102.2">[6]</text>
<text x="393.5" y="104.8">[6]</text>
<text x="393.5" y="107.3">[6]</text>
<text x="121" y="110.3">VCC_IO</text>
<text x="177.8" y="112.4">[2,12]</text>
<text x="188" y="111.2">POR#_LOAD#</text>
<text x="247.7" y="108.6">D303</text>
<text x="310" y="109.9">GPIO[46]/DQ[28]</text>
<text x="310" y="112.4">GPIO[47]/DQ[29]</text>
<text x="330.5" y="108.8">F5</text>
<text x="330.5" y="111.4">E1</text>
<text x="330.5" y="113.9">E5</text>
<text x="341.4" y="113.7">R321-D</text>
<text x="341.5" y="111.1">R321-A</text>
<text x="341.5" y="108.6">R321-B</text>
<text x="359.7" y="111.1">22R</text>
<text x="359.7" y="108.6">22R</text>
<text x="359.7" y="113.7">22R</text>
<text x="378.9" y="108.7">FX3_DQ28</text>
<text x="378.9" y="111.2">FX3_DQ29</text>
<text x="378.9" y="113.8">FX3_DQ30</text>
<text x="393.5" y="109.8">[6]</text>
<text x="393.5" y="112.4">[6]</text>
<text x="45.7" y="118.8">FX3_PMODE0</text>
<text x="188" y="118.8">FX3_SCK</text>
<text x="241.6" y="116.3">RB520CM-30T2R</text>
<text x="268.6" y="119">D4</text>
<text x="310" y="115">GPIO[48]/DQ[30]</text>
<text x="310" y="117.5">GPIO[49]/DQ[31]</text>
<text x="330.5" y="116.4">E4</text>
<text x="341.5" y="116.2">R321-C</text>
<text x="359.7" y="116.2">22R</text>
<text x="378.9" y="116.3">FX3_DQ31</text>
<text x="393.5" y="114.9">[6]</text>
<text x="393.5" y="117.5">[6]</text>
<text x="36.7" y="120">[3,6]</text>
<text x="180.5" y="120">[6]</text>
<text x="180.5" y="125.1">[6]</text>
<text x="180.5" y="122.5">[6]</text>
<text x="188" y="123.9">FX3_DIN</text>
<text x="188" y="121.4">FX3_SS#</text>
<text x="268.8" y="121.5">C1</text>
<text x="268.8" y="124.1">C2</text>
<text x="273.3" y="120">GPIO[53]/SPI_SCK</text>
<text x="273.3" y="122.6">GPIO[54]/SPI_SSN</text>
<text x="273.3" y="125.1">GPIO[55]/SPI_MISO</text>
<text x="117.8" y="128.1">VCC_IO_DCDC</text>
<text x="176.2" y="130.2">[2,8,12]</text>
<text x="180.5" y="127.6">[6]</text>
<text x="188" y="126.5">FX3_DOUT</text>
<text x="188" y="129">RSVD_P170</text>
<text x="239.5" y="128.9">100R</text>
<text x="255.3" y="128.9">R325</text>
<text x="268.6" y="126.6">D5</text>
<text x="268.8" y="129.1">C4</text>
<text x="273.3" y="127.7">GPIO[56]/SPI_MOSI</text>
<text x="273.3" y="130.2">GPIO[57]</text>
<text x="36.7" y="137.8">[3,6]</text>
<text x="45.7" y="136.6">SPI_JTAG_EN#</text>
<text x="242.1" y="136.5">0R</text>
<text x="248.5" y="137.8">DNE</text>
<text x="255.3" y="136.5">R303</text>
<text x="268.8" y="136.8">C9</text>
<text x="273.3" y="137.8">OTG_ID</text>
<text x="213.3" y="143.9">L300</text>
<text x="180.5" y="145.4">[5]</text>
<text x="188" y="144.2">FX3_SSRX_N</text>
<text x="207.5" y="146.5">1</text>
<text x="223" y="146.5">2</text>
<text x="268.8" y="144.4">A3</text>
<text x="273.3" y="145.4">SSRX_M</text>
<text x="180.5" y="155.6">[5]</text>
<text x="188" y="154.4">FX3_SSRX_P</text>
<text x="207.5" y="154.5">4</text>
<text x="223" y="154.5">3</text>
<text x="268.8" y="154.5">A4</text>
<text x="273.3" y="155.6">SSRX_P</text>
<text x="206.6" y="157.4">DLP11TB800UL2L</text>
<text x="213.3" y="161.7">L301</text>
<text x="243.3" y="161.9">C302</text>
<text x="251.7" y="161.9">100n</text>
<text x="180.5" y="163.2">[5]</text>
<text x="188" y="162">FX3_SSTX_N</text>
<text x="207.5" y="164.3">4</text>
<text x="223" y="164.3">3</text>
<text x="251.7" y="164.5">25V</text>
<text x="268.8" y="162.2">A6</text>
<text x="273.3" y="163.2">SSTX_M</text>
<text x="180.5" y="173.3">[5]</text>
<text x="188" y="172.2">FX3_SSTX_P</text>
<text x="207.5" y="172.3">1</text>
<text x="223" y="172.3">2</text>
<text x="243.3" y="172.1">C303</text>
<text x="251.7" y="172.1">100n</text>
<text x="268.8" y="172.3">A5</text>
<text x="273.3" y="173.4">SSTX_P</text>
<text x="318.7" y="173.4">GPIO[45]</text>
<text x="330.5" y="172.3">F2</text>
<text x="374.5" y="172.2">FX3_LED#</text>
<text x="388.5" y="173.3">[3]</text>
<text x="45.7" y="179.8">FX3_PMODE1</text>
<text x="78.7" y="179.7">3</text>
<text x="82" y="176.9">U303</text>
<text x="188" y="179.8">FX3_D_P</text>
<text x="206.6" y="175.2">DLP11TB800UL2L</text>
<text x="213.3" y="179.4">L302</text>
<text x="251.7" y="174.7">25V</text>
<text x="268.8" y="179.9">A9</text>
<text x="330.5" y="179.9">A11</text>
<text x="38.3" y="181">[3]</text>
<text x="78.7" y="184.8">1</text>
<text x="82" y="180.8">B0</text>
<text x="82" y="185.8">B1</text>
<text x="102.9" y="184.8">4</text>
<text x="109.9" y="184.9">SRST#_RDY#</text>
<text x="180.5" y="181">[5]</text>
<text x="207.5" y="182.1">1</text>
<text x="223" y="182.1">2</text>
<text x="273.3" y="181">DP</text>
<text x="325.7" y="181">NC</text>
<text x="36.7" y="191.1">[3,6]</text>
<text x="45.7" y="190">FX3_PMODE0</text>
<text x="78.7" y="189.9">6</text>
<text x="82" y="190.9">SELECT</text>
<text x="99.4" y="186.1">A</text>
<text x="121" y="191.6">VCC_IO</text>
<text x="126.8" y="186">[2,3,8,12]</text>
<text x="180.5" y="191.1">[5]</text>
<text x="188" y="190">FX3_D_N</text>
<text x="207.5" y="190.1">4</text>
<text x="223" y="190.1">3</text>
<text x="267.5" y="190.1">A10</text>
<text x="273.3" y="191.2">DM</text>
<text x="324.9" y="191.2">TDI</text>
<text x="330.5" y="190.1">E7</text>
<text x="374.1" y="189.9">FX3_TDI</text>
<text x="389.3" y="190.9">[8]</text>
<text x="78.7" y="194.9">2</text>
<text x="82.3" y="196">GND</text>
<text x="96.5" y="196.2">VCC</text>
<text x="102.9" y="194.9">5</text>
<text x="206.6" y="193">DLP11TB800UL2L</text>
<text x="268.8" y="197.7">B2</text>
<text x="321.6" y="196.2">TRST#</text>
<text x="324.1" y="193.7">TDO</text>
<text x="330.5" y="192.6">C10</text>
<text x="330.5" y="195.2">B11</text>
<text x="330.5" y="197.7">E8</text>
<text x="371.3" y="195.2">FX3_TRST#</text>
<text x="373.4" y="192.6">FX3_TDO</text>
<text x="373.9" y="197.7">FX3_TMS</text>
<text x="389.3" y="193.7">[8]</text>
<text x="389.3" y="196.2">[8]</text>
<text x="395.1" y="194.5">0.8mm</text>
<text x="395.5" y="192.4">TP300</text>
<text x="82" y="200.4">NLASB3157DFT2G</text>
<text x="268.8" y="200.3">B4</text>
<text x="268.9" y="202.8">E6</text>
<text x="273.3" y="198.8">FSLC[0]</text>
<text x="273.3" y="201.3">FSLC[1]</text>
<text x="273.3" y="203.9">FSLC[2]</text>
<text x="322.5" y="203.9">O[60]</text>
<text x="324.4" y="198.8">TMS</text>
<text x="324.5" y="201.3">TCK</text>
<text x="330.5" y="200.3">F6</text>
<text x="330.5" y="202.8">D11</text>
<text x="373.9" y="200.3">FX3_TCK</text>
<text x="389.3" y="198.7">[8]</text>
<text x="389.3" y="201.3">[8]</text>
<text x="268.8" y="207.9">C6</text>
<text x="273.3" y="208.9">XTALIN</text>
<text x="209" y="215">Y301</text>
<text x="268.6" y="215.5">D7</text>
<text x="268.8" y="210.4">C7</text>
<text x="273.3" y="211.5">XTALOUT</text>
<text x="320.3" y="211.5">R_USB2</text>
<text x="320.3" y="214">R_USB3</text>
<text x="330.5" y="210.4">C8</text>
<text x="330.5" y="213">B3</text>
<text x="206.8" y="220.6">1</text>
<text x="223.8" y="220.6">3</text>
<text x="237.2" y="220.6">C304</text>
<text x="268.6" y="218">D6</text>
<text x="273.3" y="216.6">CLKIN</text>
<text x="273.3" y="219.1">CLKIN_32</text>
<text x="75" y="228">D302</text>
<text x="120.2" y="222.1">VCC_3V3</text>
<text x="186.4" y="223.1">C301</text>
<text x="186.4" y="227.8">12p</text>
<text x="206.8" y="225.7">2</text>
<text x="209.8" y="226.7">GND</text>
<text x="237.2" y="225.2">12p</text>
<text x="237.2" y="227.8">10V</text>
<text x="272.5" y="223.2">CYUSB3014-BZXI</text>
<text x="38.3" y="231.8">[8]</text>
<text x="45.7" y="230.6">FX3_RESET_EXT#</text>
<text x="100" y="230.5">R302</text>
<text x="115.8" y="230.5">47k</text>
<text x="186.4" y="230.3">10V</text>
<text x="200.2" y="233.4">ABM10-19.200MHZ-D30-T3</text>
<text x="206.8" y="228.2">4</text>
<text x="209.8" y="229.3">GND</text>
<text x="68.9" y="235.7">RB520CM-30T2R</text>
<text x="28.4" y="244.5">[5,9,11,12,15]</text>
<text x="45.7" y="243.3">PWR_GOOD</text>
<text x="75" y="240.7">D300</text>
<text x="110.7" y="243.3">FX3_RESET#</text>
<text x="126.8" y="244.5">[3]</text>
<text x="68.9" y="248.4">RB520CM-30T2R</text>
<text x="97.5" y="248.5">C300</text>
<text x="97.5" y="253.2">100n</text>
<text x="97.5" y="255.7">25V</text>
</g>
</svg>
